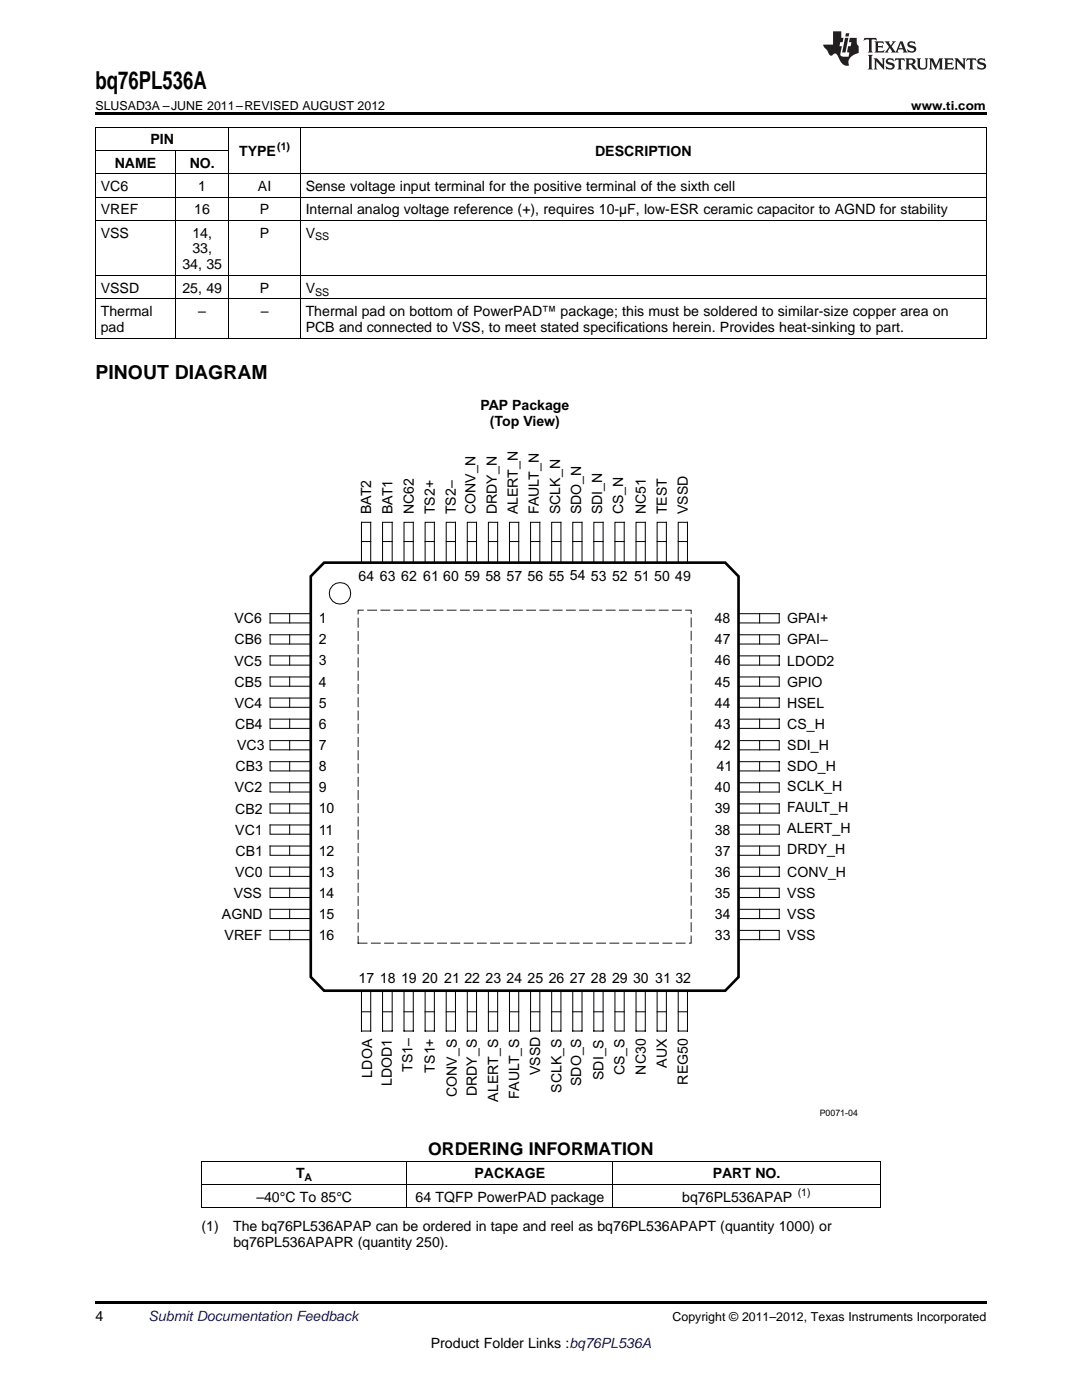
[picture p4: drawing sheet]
<svg xmlns="http://www.w3.org/2000/svg" width="216mm" height="279mm" viewBox="0 0 216 279" stroke-linecap="round" stroke-linejoin="round" font-family="sans-serif">
<g fill="none" stroke="#000" stroke-width=".2">
<path d="M72.1 112.3v-8.1h1.9v8.1M72.1 108.1h1.9M76.3 112.3v-8.1h2v8.1M76.3 108.1h2M80.6 112.3v-8.1h1.9v8.1M80.6 108.1h1.9M84.8 112.3v-8.1h1.9v8.1M84.8 108.1h1.9M89 112.3v-8.1h1.9v8.1M89 108.1h1.9M93.2 112.3v-8.1h1.9v8.1M93.2 108.1h1.9"/>
<path d="M97.5 112.3v-8.1h1.8v8.1M97.5 108.1h1.8M101.7 112.3v-8.1h1.8v8.1M101.7 108.1h1.8M105.9 112.3v-8.1h1.8v8.1M105.9 108.1h1.8M110.1 112.3v-8.1h1.8v8.1M110.1 108.1h1.8M114.3 112.3v-8.1h1.8v8.1M114.3 108.1h1.8M118.5 112.3v-8.1h1.8v8.1M118.5 108.1h1.8"/>
<path d="M122.7 112.3v-8.1h1.8v8.1M122.7 108.1h1.8M126.9 112.3v-8.1h1.9v8.1M126.9 108.1h1.9M131.1 112.3v-8.1h1.9v8.1M131.1 108.1h1.9M135.3 112.3v-8.1h1.9v8.1M135.3 108.1h1.9M57.8 122.5v1.8M57.8 126.7v1.8M57.8 130.9v1.8M57.8 135.1v1.8"/>
<path d="M57.8 139.3v1.9M62 135.1h-8.1v1.8h8.1M62 130.9h-8.1v1.8h8.1M62 139.3h-8.1v1.9h8.1M62 126.7h-8.1v1.8h8.1M62 122.5h-8.1v1.8h8.1M147.4 126.7h8.1v1.8h-8.1M147.4 122.5h8.1v1.8h-8.1M147.4 135.1h8.1v1.8h-8.1M147.4 130.9h8.1v1.8h-8.1M147.4 139.3h8.1v1.9h-8.1M151.6 122.5v1.8"/>
<path d="M151.6 126.7v1.8M151.6 130.9v1.8M151.6 135.1v1.8M151.6 139.3v1.9M57.8 143.5v1.9M57.8 147.8v1.8M57.8 152v1.9M57.8 156.2v1.9M62 156.2h-8.1v1.9h8.1M62 152h-8.1v1.9h8.1M62 143.5h-8.1v1.9h8.1M62 147.8h-8.1v1.8h8.1"/>
<path d="M147.4 147.8h8.1v1.8h-8.1M147.4 156.2h8.1v1.9h-8.1M147.4 143.5h8.1v1.9h-8.1M147.4 152h8.1v1.9h-8.1M151.6 143.5v1.9M151.6 147.8v1.8M151.6 152v1.9M151.6 156.2v1.9M57.8 160.4v1.9M57.8 164.6v1.9M57.8 168.8v1.9M57.8 173.1v1.8"/>
<path d="M57.8 177.3v1.8M62 160.4h-8.1v1.9h8.1M62 164.6h-8.1v1.9h8.1M62 168.8h-8.1v1.9h8.1M62 173.1h-8.1v1.8h8.1M62 177.3h-8.1v1.8h8.1M147.4 164.6h8.1v1.9h-8.1M147.4 177.3h8.1v1.8h-8.1M147.4 160.4h8.1v1.9h-8.1M147.4 168.8h8.1v1.9h-8.1M147.4 173.1h8.1v1.8h-8.1M151.6 160.4v1.9"/>
<path d="M151.6 164.6v1.9M151.6 168.8v1.9M151.6 173.1v1.8M151.6 177.3v1.8M57.8 181.5v1.8M57.8 185.7v1.8M62 181.5h-8.1v1.8h8.1M62 185.7h-8.1v1.8h8.1M72.1 197.7v8.1h1.9v-8.1M76.3 197.7v8.1h2v-8.1M80.6 197.7v8.1h1.9v-8.1M84.8 197.7v8.1h1.9v-8.1"/>
<path d="M89 197.7v8.1h1.9v-8.1M93.2 197.7v8.1h1.9v-8.1M97.5 197.7v8.1h1.8v-8.1M101.7 197.7v8.1h1.8v-8.1M105.9 197.7v8.1h1.8v-8.1M110.1 197.7v8.1h1.8v-8.1M114.3 197.7v8.1h1.8v-8.1M118.5 197.7v8.1h1.8v-8.1M122.7 197.7v8.1h1.8v-8.1M126.9 197.7v8.1h1.9v-8.1M131.1 197.7v8.1h1.9v-8.1M135.3 197.7v8.1h1.9v-8.1"/>
<path d="M147.4 185.7h8.1v1.8h-8.1M147.4 181.5h8.1v1.8h-8.1M151.6 181.5v1.8M151.6 185.7v1.8M72.1 201.9h1.9M76.3 201.9h2M80.6 201.9h1.9M84.8 201.9h1.9M89 201.9h1.9M93.2 201.9h1.9M97.5 201.9h1.8M101.7 201.9h1.8"/>
<path d="M105.9 201.9h1.8M110.1 201.9h1.8M114.3 201.9h1.8M118.5 201.9h1.8M122.7 201.9h1.8M126.9 201.9h1.9M131.1 201.9h1.9M135.3 201.9h1.9"/>
<circle cx="67.9" cy="118.4" r="2.14"/>
</g>
<path d="M64.7 112.3h80l2.7 2.7v80l-2.7 2.7h-80l-2.7-2.7v-80z" fill="none" stroke="#000" stroke-width=".53"/>
<path d="M71.5 121.8h66.4v66.4h-66.4z" fill="none" stroke="#231f20" stroke-width=".2" stroke-dasharray="1.8 .9"/>
<g fill="#231f20">
<path d="M172.5 7.6l-.1 .5 .4-.2h.6v.1v2.1l-.2 .4h.9l-.2-.4v-2.1l.1-.1h.5l.5 .2-.2-.5zM174.5 8.3l.2 .3v1.5l-.2 .4h1.8l.2-.6a1.04 1.04 0 0 1-1.3 .2v-.7h.6l.3 .2v-.6l-.3 .2h-.6v-.6l.8-.1 .4 .3-.2-.5zM176.5 8.3l.9 1.1-.9 1.1h.8l-.2-.2 .4-.7 .5 .7-.2 .2h1.5l-.2-.2 .2-.4h.9l.1 .4-.2 .2h1l-.3-.3-.7-1.9h-.5l-.9 2-.8-1 .9-1h-.8l.1 .3-.4 .5-.3-.6 .1-.2zM179.7 8.6l.4 1h-.7zM181.3 8.4a.63 .63 0 0 0-.2 .7 .63 .63 0 0 0 .6 .4l.6 .2 .1 .2a.75 .75 0 0 1-.7 .4 .75 .75 0 0 1-.6-.5l.1 .7 .1-.1a1.11 1.11 0 0 0 1.5-.6 1.13 1.13 0 0 0-1.2-.8l-.1-.4a1.04 1.04 0 0 1 1.2 .2l-.2-.5-.2 .1-.4-.2zM173.2 10.9l.2 .4v2.2l-.2 .4h1l-.3-.4v-2.2l.3-.4zM174.3 11.6l.3 .4v1.5l-.3 .4h.8l-.2-.4v-1.3l1.5 1.7v-1.9l.2-.4h-.7l.2 .4v.9l-1.1-1.3zM177 11.8a.62 .62 0 0 0-.2 .7 .62 .62 0 0 0 .6 .4l.6 .1 .1 .3a.76 .76 0 0 1-.7 .3 .76 .76 0 0 1-.7-.4l.2 .7 .1-.1a1.11 1.11 0 0 0 1.5-.6 1.13 1.13 0 0 0-1.2-.8l-.1-.4a1.04 1.04 0 0 1 1.2 .2l-.2-.6-.2 .1-.5-.1zM178.7 11.6l-.2 .6a.61 .61 0 0 1 .8-.3v1.6l-.2 .4h.9l-.2-.4v-1.6a.63 .63 0 0 1 .7 .3l-.1-.6zM180.6 11.6l.3 .4v1.5l-.3 .4h1l-.2-.2-.1-.8 .6 .2a.76 .76 0 0 0 1.2 .7l-1-1a.58 .58 0 0 0 .6-.5 .58 .58 0 0 0-.5-.6zM181.4 11.9h.1a.45 .45 0 0 1 .5 .1 .45 .45 0 0 1 .1 .5l-.8 .2zM182.9 11.6l.2 .2a2.17 2.17 0 0 0 .3 1.9 .99 .99 0 0 0 1.6-.6v-1.1l.2-.4h-.7l.2 .2a1.92 1.92 0 0 1-.2 1.8 .6 .6 0 0 1-.9-.5v-1.1l.2-.4zM185.4 11.6l.2 .4v1.5l-.2 .4h.7l-.2-.4v-1.4l.8 1.8 .8-1.8v1.4l-.2 .4h.9l-.2-.4v-1.5l.2-.4h-.8l-.6 1.5-.6-1.5zM188.4 11.6l.2 .4v1.5l-.2 .4h1.8l.1-.6a1.04 1.04 0 0 1-1.2 .1v-.6h.5l.4 .2v-.6l-.4 .2h-.5v-.7h.8l.3 .3-.1-.6zM190.5 11.6l.2 .4v1.5l-.2 .4h.7l-.2-.4v-1.3l1.5 1.7v-1.9l.2-.4h-.7l.2 .4v.9l-1.1-1.3zM192.9 11.6l-.1 .6a.61 .61 0 0 1 .7-.3l.1 1.6-.3 .4h1l-.3-.4 .1-1.6a.63 .63 0 0 1 .7 .3l-.1-.6zM195.2 11.8a.62 .62 0 0 0-.2 .7 .62 .62 0 0 0 .6 .4l.6 .1 .1 .3a.76 .76 0 0 1-.7 .3 .76 .76 0 0 1-.6-.4l.1 .7 .1-.1a1.11 1.11 0 0 0 1.6-.6 1.13 1.13 0 0 0-1.3-.8l-.1-.4a1.04 1.04 0 0 1 1.2 .2l-.1-.6-.2 .1-.5-.1z"/>
<path d="M166.2 6.3v2.6h-1.9v.4l.8 .9a.91 .91 0 0 0 1 .8 .56 .56 0 0 1 .5-.3 .56 .56 0 0 1 .5 .3l.4 .8a1.53 1.53 0 0 0 1.9 1.2 1.54 1.54 0 0 1 1-2.1l.9-.3v-1.4a1.52 1.52 0 0 1-.4-1.6h-1.3l-.2 .8h.5l-.2 .8h-.5l-.1 1v.2l.4 .1-.2 .8a1.93 1.93 0 0 1-1.6-.3l.3-1.8h-.5l.2-.8h.4l.2-.8h-.4v-1.3zM168.6 7.6l-.6 2.9h.7l.6-2.9zM168.8 6.6l-.1 .7h.6l.2-.7z"/>
</g>
<path d="M19 22.5h177.8v.5h-177.8zM19 259.7h177.8v.5h-177.8z" fill="#000"/>
<g fill="none" stroke="#000" stroke-width=".2">
<path d="M19 25.3l177.8 .1v42.1M19 39.3h177.8M19 34.7h177.8M19 30h26.7M19.1 25.4v42.1M35 30v37.5M45.7 25.4v42.1M59.9 25.4v42.1M19 59.6h177.8M19 55h177.8M19 44h177.8M19 67.5h177.8"/>
<path d="M40.2 236.4h135.4M40.2 231.7h135.4M40.3 231.8v9.3M81.2 231.8v9.3M122.3 231.8v9.3M175.6 231.8v9.3M40.2 241h135.4"/>
</g>
<text font-size="4.9" x="19" y="17.8">bq76PL536A</text>
<text font-size="3.9" x="19" y="75.6">PINOUT DIAGRAM</text>
<text font-size="3.5" x="85.4" y="230.5">ORDERING INFORMATION</text>
<g font-size="2.8">
<text x="30" y="28.8">PIN</text>
<text x="22.9" y="33.4">NAME</text>
<text x="37.9" y="33.4">NO.</text>
<text x="47.7" y="31.1">TYPE</text>
<text x="118.7" y="31.1">DESCRIPTION</text>
<text x="20.1" y="38.1">VC6</text>
<text x="39.5" y="38.1">1</text>
<text x="51.5" y="38.1">AI</text>
<text x="61" y="38.1">Sense voltage input terminal for the positive terminal of the sixth cell</text>
<text x="20.1" y="42.8">VREF</text>
<text x="20.1" y="47.4">VSS</text>
<text x="38.4" y="47.4">14,</text>
<text x="38.8" y="42.8">16</text>
<text x="51.9" y="42.8">P</text>
<text x="51.9" y="47.4">P</text>
<text x="61" y="42.8">Internal analog voltage reference (+), requires 10-µF, low-ESR ceramic capacitor to AGND for stability</text>
<text x="61" y="47.4">V</text>
<text x="36.4" y="53.8">34, 35</text>
<text x="38.4" y="50.6">33,</text>
<text x="20.1" y="58.4">VSSD</text>
<text x="36.4" y="58.4">25, 49</text>
<text x="51.9" y="58.4">P</text>
<text x="61" y="58.4">V</text>
<text x="20.1" y="63.1">Thermal</text>
<text x="39.5" y="63.1">–</text>
<text x="52" y="63.1">–</text>
<text x="61" y="63.1">Thermal pad on bottom of PowerPAD™ package; this must be soldered to similar-size copper area on</text>
<text x="20.1" y="66.3">pad</text>
<text x="61" y="66.3">PCB and connected to VSS, to meet stated specifications herein. Provides heat-sinking to part.</text>
<text x="95.9" y="81.9">PAP Package</text>
<text x="97.7" y="85">(Top View)</text>
<text x="74.1" y="102.6" transform="rotate(-90 74.1 102.6)">BAT2</text>
<text x="78.3" y="102.6" transform="rotate(-90 78.3 102.6)">BAT1</text>
<text x="82.6" y="102.6" transform="rotate(-90 82.6 102.6)">NC62</text>
<text x="86.8" y="102.6" transform="rotate(-90 86.8 102.6)">TS2+</text>
<text x="91" y="102.6" transform="rotate(-90 91 102.6)">TS2–</text>
<text x="94.9" y="102.6" transform="rotate(-90 94.9 102.6)">CONV_N</text>
<text x="99.1" y="102.6" transform="rotate(-90 99.1 102.6)">DRDY_N</text>
<text x="103.3" y="102.6" transform="rotate(-90 103.3 102.6)">ALERT_N</text>
<text x="107.5" y="102.6" transform="rotate(-90 107.5 102.6)">FAULT_N</text>
<text x="111.7" y="102.6" transform="rotate(-90 111.7 102.6)">SCLK_N</text>
<text x="116" y="102.6" transform="rotate(-90 116 102.6)">SDO_N</text>
<text x="120.2" y="102.6" transform="rotate(-90 120.2 102.6)">SDI_N</text>
<text x="124.4" y="102.6" transform="rotate(-90 124.4 102.6)">CS_N</text>
<text x="128.8" y="102.6" transform="rotate(-90 128.8 102.6)">NC51</text>
<text x="133.1" y="102.6" transform="rotate(-90 133.1 102.6)">TEST</text>
<text x="137.3" y="102.6" transform="rotate(-90 137.3 102.6)">VSSD</text>
<text x="71.5" y="116">64</text>
<text x="75.8" y="116">63</text>
<text x="80" y="116">62</text>
<text x="84.4" y="116">61</text>
<text x="88.5" y="116">60</text>
<text x="92.7" y="116">59</text>
<text x="96.9" y="116">58</text>
<text x="101.1" y="116">57</text>
<text x="105.3" y="116">56</text>
<text x="109.5" y="116">55</text>
<text x="113.7" y="115.8">54</text>
<text x="117.9" y="116">53</text>
<text x="122.1" y="116">52</text>
<text x="126.5" y="116">51</text>
<text x="130.5" y="116">50</text>
<text x="134.7" y="116">49</text>
<text x="46.8" y="124.4">VC6</text>
<text x="63.6" y="124.4">1</text>
<text x="142.6" y="124.4">48</text>
<text x="157.1" y="124.4">GPAI+</text>
<text x="46.8" y="128.6">CB6</text>
<text x="63.6" y="128.6">2</text>
<text x="142.6" y="128.6">47</text>
<text x="157.1" y="128.6">GPAI–</text>
<text x="46.8" y="132.8">VC5</text>
<text x="46.8" y="137">CB5</text>
<text x="63.6" y="132.8">3</text>
<text x="63.6" y="137">4</text>
<text x="142.6" y="137">45</text>
<text x="142.6" y="132.8">46</text>
<text x="157.1" y="132.8">LDOD2</text>
<text x="157.1" y="137">GPIO</text>
<text x="46.9" y="141.2">VC4</text>
<text x="63.6" y="141.2">5</text>
<text x="142.6" y="141.2">44</text>
<text x="157.1" y="141.2">HSEL</text>
<text x="47" y="145.5">CB4</text>
<text x="47.3" y="149.7">VC3</text>
<text x="63.6" y="145.4">6</text>
<text x="63.6" y="149.7">7</text>
<text x="142.6" y="145.4">43</text>
<text x="142.7" y="149.7">42</text>
<text x="157.1" y="149.7">SDI_H</text>
<text x="157.1" y="145.5">CS_H</text>
<text x="47" y="153.9">CB3</text>
<text x="63.6" y="153.9">8</text>
<text x="143" y="153.9">41</text>
<text x="157.1" y="153.9">SDO_H</text>
<text x="46.9" y="158.1">VC2</text>
<text x="63.6" y="158.1">9</text>
<text x="142.6" y="158.1">40</text>
<text x="157.1" y="157.9">SCLK_H</text>
<text x="46.9" y="166.6">VC1</text>
<text x="47" y="162.4">CB2</text>
<text x="63.6" y="162.3">10</text>
<text x="63.6" y="166.6">11</text>
<text x="142.6" y="162.3">39</text>
<text x="142.6" y="166.6">38</text>
<text x="157.1" y="166.3">ALERT_H</text>
<text x="157.1" y="162.1">FAULT_H</text>
<text x="47" y="170.8">CB1</text>
<text x="63.6" y="170.8">12</text>
<text x="142.6" y="170.8">37</text>
<text x="157.1" y="170.5">DRDY_H</text>
<text x="46.6" y="179.2">VSS</text>
<text x="46.9" y="175">VC0</text>
<text x="63.6" y="175">13</text>
<text x="63.6" y="179.2">14</text>
<text x="142.6" y="179.2">35</text>
<text x="142.6" y="175">36</text>
<text x="157.1" y="179.2">VSS</text>
<text x="157.1" y="175">CONV_H</text>
<text x="44.3" y="183.4">AGND</text>
<text x="63.6" y="183.4">15</text>
<text x="142.6" y="183.4">34</text>
<text x="157.1" y="183.4">VSS</text>
<text x="44.8" y="187.6">VREF</text>
<text x="63.6" y="187.6">16</text>
<text x="142.6" y="187.6">33</text>
<text x="157.1" y="187.6">VSS</text>
<text x="71.5" y="196.1">17</text>
<text x="75.8" y="196.1">18 19 20</text>
<text x="88.6" y="196.1">21 22</text>
<text x="96.9" y="196.1">23</text>
<text x="101.1" y="196.1">24</text>
<text x="105.3" y="196.1">25 26</text>
<text x="113.7" y="196.1">27</text>
<text x="117.9" y="196.1">28 29</text>
<text x="126.3" y="196.1">30 31 32</text>
<text x="74.2" y="215" transform="rotate(-90 74.2 215)">LDOA</text>
<text x="82.3" y="214" transform="rotate(-90 82.3 214)">TS1–</text>
<text x="86.8" y="214" transform="rotate(-90 86.8 214)">TS1+</text>
<text x="107.8" y="214.5" transform="rotate(-90 107.8 214.5)">VSSD</text>
<text x="120.4" y="215.5" transform="rotate(-90 120.4 215.5)">SDI_S</text>
<text x="124.6" y="214.6" transform="rotate(-90 124.6 214.6)">CS_S</text>
<text x="128.8" y="214.5" transform="rotate(-90 128.8 214.5)">NC30</text>
<text x="133.1" y="213.1" transform="rotate(-90 133.1 213.1)">AUX</text>
<text x="78.2" y="216.8" transform="rotate(-90 78.2 216.8)">LDOD1</text>
<text x="91.1" y="219" transform="rotate(-90 91.1 219)">CONV_S</text>
<text x="95.2" y="218.8" transform="rotate(-90 95.2 218.8)">DRDY_S</text>
<text x="99.4" y="219.9" transform="rotate(-90 99.4 219.9)">ALERT_S</text>
<text x="103.6" y="219.2" transform="rotate(-90 103.6 219.2)">FAULT_S</text>
<text x="112" y="218" transform="rotate(-90 112 218)">SCLK_S</text>
<text x="116" y="216.8" transform="rotate(-90 116 216.8)">SDO_S</text>
<text x="137.3" y="216.5" transform="rotate(-90 137.3 216.5)">REG50</text>
<text x="51.2" y="239.8">–40°C To 85°C</text>
<text x="59.1" y="235.2">T</text>
<text x="82.9" y="239.8">64 TQFP PowerPAD package</text>
<text x="94.7" y="235.2">PACKAGE</text>
<text x="136.1" y="239.8">bq76PL536APAP</text>
<text x="142.2" y="235.2">PART NO.</text>
<text x="40.2" y="245.7">(1)</text>
<text x="46.5" y="245.7">The bq76PL536APAP can be ordered in tape and reel as bq76PL536APAPT (quantity 1000) or</text>
<text x="46.6" y="248.8">bq76PL536APAPR (quantity 250).</text>
<text x="19" y="263.6">4</text>
<text x="86" y="269">Product Folder Links :bq76PL536A</text>
</g>
<text font-size="2.8" fill="#0000c8" x="29.6" y="263.6">Submit Documentation Feedback</text>
<g font-size="2.5">
<text x="19" y="21.9">SLUSAD3A –JUNE 2011–REVISED AUGUST 2012</text>
<text x="181.8" y="21.9">www.ti.com</text>
<text x="134.2" y="263.6">Copyright © 2011–2012, Texas Instruments Incorporated</text>
</g>
<g font-size="2.1">
<text x="55.3" y="30">(1)</text>
<text x="62.9" y="48">SS</text>
<text x="62.9" y="59">SS</text>
<text x="60.8" y="235.7">A</text>
<text x="159.2" y="238.7">(1)</text>
</g>
<text font-size="1.8" x="163.6" y="222.7">P0071-04</text>
</svg>
